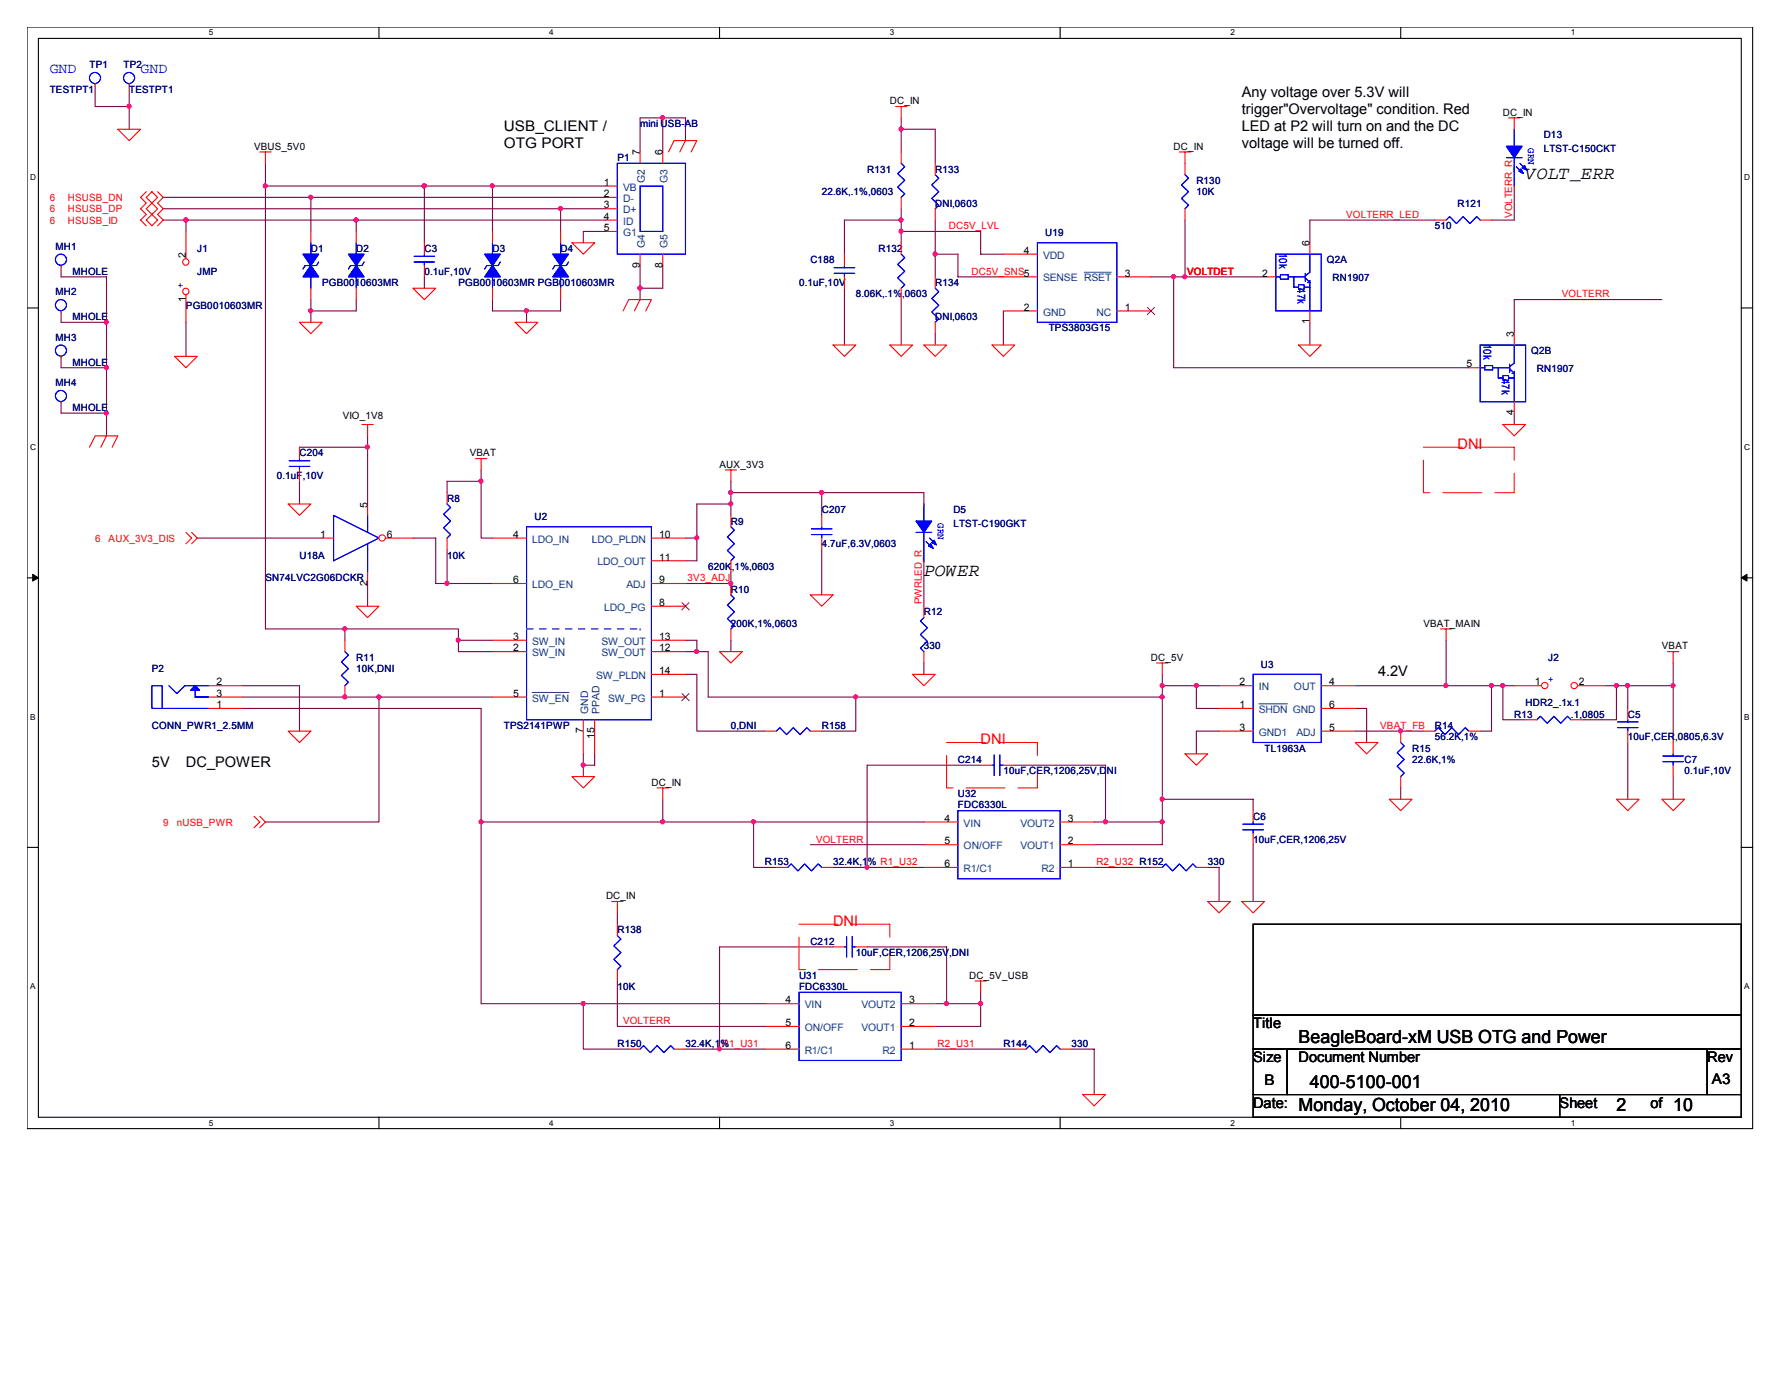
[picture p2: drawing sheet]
<svg xmlns="http://www.w3.org/2000/svg" width="279mm" height="216mm" viewBox="0 0 279 216" stroke-linecap="round" stroke-linejoin="round" font-family="sans-serif">
<path d="M4.2 4.2h270.3v172.5h-270.3zM6 6h266.7v168.9h-266.7z" fill="none" stroke="#000" stroke-width=".17"/>
<g fill="#fff">
<path d="M32.7 4.4h.7v1.4h-.7z"/>
<path d="M32.7 175.1h.7v1.4h-.7z"/>
</g>
<path d="M59.4 4.2v1.8M59.4 174.9v1.8" fill="none" stroke="#000" stroke-width=".17"/>
<g fill="#fff">
<path d="M86 4.4h.7v1.4h-.7z"/>
<path d="M86 175.1h.7v1.4h-.7z"/>
</g>
<path d="M112.7 4.2v1.8M112.7 174.9v1.8" fill="none" stroke="#000" stroke-width=".17"/>
<g fill="#fff">
<path d="M139.4 4.4h.6v1.4h-.6z"/>
<path d="M139.4 175.1h.6v1.4h-.6z"/>
</g>
<path d="M166 4.2v1.8M166 174.9v1.8" fill="none" stroke="#000" stroke-width=".17"/>
<g fill="#fff">
<path d="M192.7 4.4h.7v1.4h-.7z"/>
<path d="M192.7 175.1h.7v1.4h-.7z"/>
</g>
<path d="M219.4 4.2v1.8M219.4 174.9v1.8" fill="none" stroke="#000" stroke-width=".17"/>
<g fill="#fff">
<path d="M246 4.4h.7v1.4h-.7z"/>
<path d="M246 175.1h.7v1.4h-.7z"/>
<path d="M4.7 27.1h.9v1.4h-.9z"/>
<path d="M273.2 27.1h.9v1.4h-.9z"/>
<path d="M4.7 69.3h.9v1.4h-.9z"/>
<path d="M273.2 69.3h.9v1.4h-.9z"/>
</g>
<path d="M4.2 48.2h1.8M272.7 48.2h1.8" fill="none" stroke="#000" stroke-width=".17"/>
<g fill="#fff">
<path d="M4.7 111.5h.8v1.4h-.8z"/>
<path d="M273.2 111.5h.8v1.4h-.8z"/>
</g>
<path d="M4.2 90.5h1.8M272.7 90.5h1.8" fill="none" stroke="#000" stroke-width=".17"/>
<path d="M5.1 89.9l.9 .6-.9 .5zM272.7 90.5l.9-.6v1.1z" fill="#000" stroke="#000" stroke-width=".16"/>
<g fill="#fff">
<path d="M4.7 153.8h.8v1.4h-.8z"/>
<path d="M273.2 153.8h.8v1.4h-.8z"/>
</g>
<path d="M4.2 132.7h1.8M272.7 132.7h1.8M196.3 144.7h76.4v14.2h-76.4zM196.3 158.9h76.4v5.4h-76.4zM196.3 164.3h5.3v7.1h-5.3zM196.3 171.4h48v3.5h-48zM201.6 164.3h65.8v7.1h-65.8zM244.3 171.4h28.4v3.5h-28.4zM267.4 164.3h5.3v7.1h-5.3z" fill="none" stroke="#000" stroke-width=".17"/>
<g fill="none" stroke="#800040" stroke-width=".17">
<path d="M14.9 13.1v3.6h5.3M20.2 13.1v7.1M103.8 18.5v5.3M141.1 18.5v1.7h5.4v5.4M25.6 32.7h69.3M25.6 34.5h69.3M25.6 30.9h69.3M29.1 34.5v1.7M41.6 25.6v72.9h12.4M41.6 29.1h53.3M48.7 30.9v5.3M55.8 34.5v1.7"/>
<path d="M66.5 29.1v8.9M77.1 29.1v7.1M87.8 32.7v3.5M94.9 36.2h-3.5v1.8M107.4 22v-3.5h-7.2v5.3M141.1 34.5h-8.9v5.3M141.1 36.2h12.5v3.6h3.5M141.1 20.2v3.6M141.1 32.7v5.3M146.5 39.8h3.5v3.5h7.1M146.5 34.5v8.8M185.6 34.5v8.8"/>
<path d="M224.7 34.5h-19.6v3.5M237.2 29.1v5.4h-3.6M9.6 41.6v1.7h7.1v24.9M9.6 48.7v1.8h7.1M9.6 55.8v1.8h7.1M29.1 50.5v5.3M48.7 46.9v3.6M55.8 46.9v1.8h-7.1M66.5 43.3v1.8M77.1 46.9v1.8h10.7v-1.8M82.5 48.7v1.8M100.2 41.6v5.3"/>
<path d="M103.8 41.6v3.5h-3.6M132.2 45.1v8.9M141.1 46.9v7.1M146.5 52.2v1.8M157.1 48.7v5.3M180.3 43.3h3.5v14.3h46.2M183.8 43.3h14.2M205.1 50.5v3.5M260.3 46.9h-23.1v5.3M9.6 62.9v1.8h7.1M46.9 75.4v3.5M46.9 70h10.7"/>
<path d="M57.6 68.2v10.7M75.4 75.4v8.8h1.7M75.4 73.6v1.8M75.4 75.4h-5.4v1.7M114.5 75.4v1.7h14.2M114.5 78.9h-5.4v8.9h-1.7M114.5 77.1v3.6M128.7 77.1h16v1.8M128.7 77.1v3.6M237.2 64.7v1.8M30.9 84.2h19.6M54 98.5h17.8v1.7"/>
<path d="M54 98.5v1.7M57.6 91.4v3.5M64.7 84.2h3.5v7.2h8.9M70 86v5.4M107.4 84.2h1.7M107.4 91.4h7.1M114.5 89.6v3.5M128.7 86v7.1M144.7 87.8v7.1M38 109.1h21.4v19.6h-17.8M38 107.4h8.9v7.1M38 110.9h37.4v46.2h44.4"/>
<path d="M59.4 109.1h17.7M71.8 100.2v1.8h5.3M71.8 100.2h5.3M91.4 118v3.6M93.1 118v1.8h-1.7M107.4 105.6h1.7v8.9h10.7M107.4 102h3.5v7.1h23.1v5.4h-5.3M107.4 100.2h1.7v1.8M114.5 100.2v1.8M134 109.1h48M144.7 103.8v1.8M153.6 119.8h-17.8v16"/>
<path d="M158.9 119.8h14.2v8.9M182 107.4h8.9M182 105.6v26.6h-10.6M187.4 107.4v3.5h3.5M190.9 114.5h-3.5v3.5M212.3 107.4h24.9M212.3 114.5h10.6M212.3 110.9h1.7v5.3M226.5 100.2v7.2M233.6 107.4v7.1h-1.8M235.4 107.4v5.3h3.5M251.4 107.4h10.6"/>
<path d="M253.2 107.4v5.3h-5.4M254.9 107.4v3.5M254.9 116.2v8.9M262 103.8v12.4M75.4 128.7h69.3M103.8 125.1v3.6M118 128.7v7.1h3.6M126.9 132.2h17.8M130.5 135.8h14.2M171.4 128.7h10.6M171.4 135.8h8.9M182 125.1h14.3v1.8"/>
<path d="M189.1 135.8h1.8v5.3M196.3 132.2v8.9M219.4 123.4v1.7M262 121.6v3.5M91.4 157.1v7.2h7.1M96.7 153.6v7.1h23.1M96.7 142.9v1.8M130.5 148.3h-17.8v16M135.8 148.3h12.5v8.8M146.5 157.1h7.1M153.6 155.4v5.3h-7.1M107.4 164.3h12.4"/>
<path d="M146.5 164.3h12.4M167.8 164.3h3.6v7.1"/>
</g>
<g fill="#f0f" stroke="#f0f" stroke-width=".17">
<circle cx="109.1" cy="84.2" r=".32"/>
<circle cx="87.8" cy="32.7" r=".32"/>
<circle cx="55.8" cy="34.4" r=".32"/>
<circle cx="48.7" cy="30.9" r=".32"/>
<circle cx="41.5" cy="29.1" r=".32"/>
<circle cx="100.2" cy="45.1" r=".32"/>
<circle cx="66.4" cy="29.1" r=".32"/>
<circle cx="77.1" cy="29.1" r=".32"/>
<circle cx="262" cy="107.3" r=".32"/>
<circle cx="254.9" cy="107.3" r=".32"/>
<circle cx="109.1" cy="102" r=".32"/>
<circle cx="103.8" cy="18.4" r=".32"/>
<circle cx="82.4" cy="48.7" r=".32"/>
<circle cx="20.2" cy="16.7" r=".32"/>
<circle cx="48.7" cy="48.7" r=".32"/>
<circle cx="219.3" cy="114.4" r=".32"/>
<circle cx="187.3" cy="107.3" r=".32"/>
<circle cx="75.3" cy="128.7" r=".32"/>
<circle cx="29.1" cy="34.4" r=".32"/>
<circle cx="75.3" cy="75.3" r=".32"/>
<circle cx="253.1" cy="107.3" r=".32"/>
<circle cx="91.3" cy="119.8" r=".32"/>
<circle cx="71.8" cy="100.2" r=".32"/>
<circle cx="54" cy="98.4" r=".32"/>
<circle cx="16.7" cy="64.7" r=".32"/>
<circle cx="16.7" cy="50.4" r=".32"/>
<circle cx="16.7" cy="57.5" r=".32"/>
<circle cx="235.3" cy="107.3" r=".32"/>
<circle cx="233.6" cy="107.3" r=".32"/>
<circle cx="70" cy="91.3" r=".32"/>
<circle cx="226.5" cy="107.3" r=".32"/>
<circle cx="114.4" cy="78.9" r=".32"/>
<circle cx="114.4" cy="91.3" r=".32"/>
<circle cx="141.1" cy="36.2" r=".32"/>
<circle cx="141.1" cy="20.2" r=".32"/>
<circle cx="146.4" cy="39.8" r=".32"/>
<circle cx="141.1" cy="34.4" r=".32"/>
<circle cx="128.7" cy="77.1" r=".32"/>
<circle cx="185.6" cy="43.3" r=".32"/>
<circle cx="57.5" cy="70" r=".32"/>
<circle cx="59.3" cy="109.1" r=".32"/>
<circle cx="114.4" cy="77.1" r=".32"/>
<circle cx="153.6" cy="157.1" r=".32"/>
<circle cx="148.2" cy="157.1" r=".32"/>
<circle cx="91.3" cy="157.1" r=".32"/>
<circle cx="182" cy="125.1" r=".32"/>
<circle cx="103.8" cy="128.7" r=".32"/>
<circle cx="173.1" cy="128.7" r=".32"/>
<circle cx="182" cy="128.7" r=".32"/>
<circle cx="118" cy="128.7" r=".32"/>
<circle cx="135.8" cy="135.8" r=".32"/>
<circle cx="182" cy="109.1" r=".32"/>
<circle cx="134" cy="109.1" r=".32"/>
<circle cx="183.8" cy="43.3" r=".32"/>
<circle cx="112.7" cy="164.2" r=".32"/>
<circle cx="54" cy="109.1" r=".32"/>
<circle cx="182" cy="107.3" r=".32"/>
</g>
<g fill="none" stroke="#f00" stroke-width=".17">
<path d="M20.2 13.1h.1M140.2 16.7h1.8M141.1 16.7v1.8M236.3 18.5h1.7M237.2 18.5v1.7M18.5 20.2h3.5l-1.8 1.8zM22.9 34.5l.9-.9 .9 .9-.9 .8zM22.9 30l-.9 .9 .9 .9-.9 .9 .9 .9-.9 .9 .9 .8M22.9 30.9l.9-.9 .9 .9-.9 .9zM23.8 31.8l.9 .9-.9 .9M23.8 31.8l-.9 .9 .9 .9M24.7 30l.9 .9-.9 .9 .9 .9-.9 .9 .9 .9-.9 .8"/>
<path d="M40.7 23.8h1.8M41.6 23.8v1.8M89.6 38h3.5l-1.7 1.8zM104.7 23.8l.9-1.8h3.5l-.9 1.8M107.4 22l-.9 1.8M132.2 39.8v1.8M157.1 39.8h5.4M184.7 23.8h1.8M185.6 23.8v1.8M27.3 55.8h3.6l-1.8 1.8zM46.9 50.5h3.6l-1.8 1.7zM64.7 45.1h3.5l-1.7 1.8z"/>
<path d="M80.7 50.5h3.5l-1.7 1.7zM97.6 48.7l.9-1.8h3.5l-.9 1.8M100.2 46.9l-.8 1.8M130.5 54h3.5l-1.8 1.8zM132.2 43.3v1.8M139.4 54h3.5l-1.8 1.8zM144.7 54h3.6l-1.8 1.8zM155.4 54h3.5l-1.8 1.8zM157.1 48.7h5.4M157.1 43.3h5.4M174.9 48.7h5.4M174.9 43.3h5.4"/>
<path d="M203.4 54h3.5l-1.8 1.8zM14 70l.9-1.8h3.6l-.9 1.8M16.7 68.2l-.9 1.8M45.1 78.9h3.6l-1.8 1.8zM56.7 66.5h1.8M57.6 66.5v1.7M74.5 71.8h1.7M75.4 71.8v1.8M113.6 73.6h1.8M114.5 73.6v1.8M235.4 66.5h3.5l-1.7 1.7zM29.1 83.4l.9 .8-.9 .9"/>
<path d="M30 83.4l.9 .8-.9 .9M55.8 94.9h3.6l-1.8 1.8zM126.9 93.1h3.6l-1.8 1.8zM128.7 80.7v1.8M128.7 84.2v1.8M144.7 94.9v1.8M225.6 98.5h1.8M226.5 98.5v1.7M45.1 114.5h3.6l-1.8 1.7zM112.7 102h3.5l-1.7 1.8zM142.9 105.6h3.6l-1.8 1.8zM144.7 102v1.8"/>
<path d="M181.1 103.8h1.8M182 103.8v1.8M185.6 118h3.5l-1.7 1.8zM212.3 116.2h3.5l-1.8 1.8zM261.2 102h1.7M262 102v1.8M39.8 127.8l.9 .9-.9 .9M40.7 127.8l.9 .9-.9 .9M89.6 121.6h3.5l-1.7 1.8zM102.9 123.4h1.8M103.8 123.4v1.7M217.6 125.1h3.5l-1.7 1.8z"/>
<path d="M253.2 125.1h3.5l-1.8 1.8zM260.3 125.1h3.5l-1.8 1.8zM95.8 141.1h1.8M96.7 141.1v1.8M152.7 153.6h1.8M153.6 153.6v1.8M189.1 141.1h3.6l-1.8 1.8zM194.5 141.1h3.5l-1.7 1.8zM158.9 164.3h1.8M166 164.3h1.8M169.6 171.4h3.5l-1.7 1.7z"/>
</g>
<path d="M222.9 70h14.3v7.1h-14.3zM148.3 116.2h14.2v7.2h-14.2zM125.1 144.7h14.3v7.1h-14.3z" fill="none" stroke="#f00" stroke-width=".16" stroke-dasharray="6.1 2"/>
<g fill="none" stroke="#00f" stroke-width=".17">
<path d="M162.5 38h12.4v12.5h-12.4zM130.6 42.8h3.3M130.6 41.9h3.3M132.2 41.6v.3M132.2 42.8v.5M127.1 83.7h3.2M127.1 82.8h3.2M128.7 82.5v.3M128.7 83.7v.5M144.7 96.7l-.6 .5 1.1 1.1-1.1 1.1 1.1 1-1.1 1.1 .6 .5M160.7 164.3l.5-.6 1.1 1.1 1.1-1.1 1 1.1 1.1-1.1 .5 .6"/>
<circle cx="20.2" cy="12.2" r=".87"/>
</g>
<path d="M179.7 48.1l1.1 1.2M180.8 48.1l-1.1 1.2" fill="none" stroke="#804000" stroke-width=".16"/>
<path d="M169.8 42.6h4.2" fill="none" stroke="#004080" stroke-width=".16"/>
<circle cx="241.9" cy="107.3" r=".5" fill="#fff" stroke="#f00" stroke-width=".17"/>
<path d="M237.2 107.4h4.2" fill="none" stroke="#f00" stroke-width=".17"/>
<circle cx="246.6" cy="107.3" r=".5" fill="#fff" stroke="#f00" stroke-width=".17"/>
<g fill="none" stroke="#f00" stroke-width=".17">
<path d="M14.9 13.1h.1M48.7 36.2v1.8M141.1 38v1.8M146.5 25.6v1.7M146.5 32.7v1.8M9.6 41.6h.1M48.7 45.1v1.8M141.1 45.1v1.8M9.6 62.9h.1M46.9 70v1.8M46.9 73.6v1.8M144.7 78.9h.1"/>
<path d="M114.5 91.4v1.7M114.5 98.5v1.7M144.7 87.8h.1M222.9 114.5h1.8M230 114.5h1.8M238.9 112.7h1.8M246 112.7h1.8M247.1 107.4h4.3M262 116.2v1.8M262 119.8v1.8M144.7 128.7h5.3M144.7 132.2h5.3"/>
<path d="M144.7 135.8h5.3M166 128.7h5.4M166 132.2h5.4M166 135.8h5.4M196.3 126.9v1.8M196.3 130.5v1.7"/>
</g>
<g fill="none" stroke="#00f" stroke-width=".17">
<path d="M48.7 38v1.8M141.1 39.8l.6 .5-1.1 1.1 1.1 1.1-1.1 1 1.1 1.1-.6 .5M146.5 27.3l.5 .6-1.1 1.1 1.1 1-1.1 1.1 1.1 1-.5 .6M48.7 43.3v1.8M49.9 41l-.3 .6h-1.8l-.3 .5M45.3 73h3.2M45.3 72.1h3.2M46.9 71.8v.3M46.9 73v.6M144.7 78.9v8.9M114.5 93.1l.5 .6-1.1 1 1.1 1.1-1.1 1.1 1.1 1-.5 .6M143.5 83.4h2.4"/>
<path d="M145 84.8l1.1 1.1M145.6 84.2l1 1.1M224.7 114.5l.6-.6 1 1.1 1.1-1.1 1 1.1 1.1-1.1 .5 .6M240.7 112.7l.6-.6 1 1.1 1.1-1.1 1 1.1 1.1-1.1 .5 .6M260.4 119.3h3.3M260.4 118.4h3.3M262 118v.4M262 119.3v.5M150 126.9h16v10.7h-16zM194.6 129.9h3.3M194.6 129h3.3M196.3 128.7v.3"/>
<path d="M196.3 129.9v.6"/>
<circle cx="14.9" cy="12.2" r=".87"/>
<circle cx="9.5" cy="40.7" r=".87"/>
<circle cx="9.5" cy="62" r=".87"/>
</g>
<g fill="#00f" stroke="#00f" stroke-width=".17">
<path d="M48.7 41.6l1.2 1.7h-2.4z" fill-rule="evenodd"/>
<path d="M47.5 39.8h2.4l-1.2 1.8z" fill-rule="evenodd"/>
<path d="M48.7 41.6l1.2 1.7h-2.4z" fill-rule="evenodd"/>
<path d="M47.5 39.8h2.4l-1.2 1.8z" fill-rule="evenodd"/>
<path d="M145.8 85.1l.3 .8-.7-.4z" fill-rule="evenodd"/>
<path d="M146.3 84.6l.3 .7-.7-.3z" fill-rule="evenodd"/>
<path d="M143.5 81.6h2.4l-1.2 1.8z" fill-rule="evenodd"/>
<path d="M145.8 85.1l.3 .8-.7-.4z" fill-rule="evenodd"/>
<path d="M146.3 84.6l.3 .7-.7-.3z" fill-rule="evenodd"/>
<path d="M143.5 81.6h2.4l-1.2 1.8z" fill-rule="evenodd"/>
</g>
<circle cx="29.1" cy="45.6" r=".5" fill="#fff" stroke="#f00" stroke-width=".17"/>
<path d="M29.1 46.2v4.3" fill="none" stroke="#f00" stroke-width=".17"/>
<circle cx="29.1" cy="41" r=".5" fill="#fff" stroke="#f00" stroke-width=".17"/>
<g fill="none" stroke="#f00" stroke-width=".17">
<path d="M29.1 36.2v4.3M55.8 36.2v1.8M66.5 38v1.8M77.1 36.2v1.8M87.8 36.2v1.8M94.9 30.9h1.8M94.9 32.7h1.8M94.9 29.1h1.8M94.9 34.5h1.8M94.9 36.2h1.8M100.2 23.8v1.8M100.2 39.8v1.8"/>
<path d="M103.8 23.8v1.8M103.8 39.8v1.8M185.6 25.6v1.7M185.6 32.7v1.8M205.1 38v1.8M224.7 34.5h1.8M231.8 34.5h1.8M237.2 29.1h.1M237.2 20.2h.1M9.6 48.7h.1M55.8 45.1v1.8M66.5 41.6v1.7"/>
<path d="M77.1 45.1v1.8M87.8 45.1v1.8M198 43.3h1.8M205.1 48.7v1.8M57.6 78.9v1.8M50.5 84.2h1.7M57.6 89.6v1.8M77.1 84.2h5.4M77.1 91.4h5.4M102 84.2h5.4M102 91.4h5.4M102 87.8h5.4"/>
<path d="M102 94.9h5.4M114.5 80.7v1.8M114.5 87.8v1.8M77.1 102h5.4M77.1 109.1h5.4M77.1 100.2h5.4M91.4 112.7v5.3M93.1 112.7v5.3M102 102h5.4M102 105.6h5.4M102 109.1h5.4M102 100.2h5.4"/>
<path d="M119.8 114.5h1.8M126.9 114.5h1.8M153.6 119.8h1.8M157.1 119.8h1.8M219.4 114.5v1.7M121.6 135.8h1.8M128.7 135.8h1.8M180.3 135.8h1.7M187.4 135.8h1.7M219.4 121.6v1.8M96.7 144.7v1.8M96.7 151.8v1.8"/>
<path d="M130.5 148.3h1.7M134 148.3h1.8"/>
</g>
<g fill="none" stroke="#00f" stroke-width=".17">
<path d="M55.8 38v1.8M66.5 39.8v.3M77.1 38v1.8M87.8 38v1.8M96.7 25.6h10.7v14.2h-10.7zM100.2 29.1h3.6v7.1h-3.6zM185.6 27.3l.5 .6-1.1 1.1 1.1 1-1.1 1.1 1.1 1-.5 .6M199.8 39.8h7.1v8.9h-7.1zM205.1 39.8v2.8l-.7 .6M226.5 34.5l.5-.6 1.1 1.1 1-1.1 1.1 1.1 1.1-1.1 .5 .6M235.9 24.7h2.5M237.2 20.2v8.9"/>
<path d="M237.5 26.1l1.1 1.1M238 25.6l1.1 1M55.8 43.3v1.8M57 41l-.3 .6h-1.8l-.3 .5M64.9 41h3.2M64.9 40.1h3.2M66.5 41v.6M77.1 43.3v1.8M78.4 41l-.4 .6h-1.8l-.3 .5M87.8 43.3v1.8M89 41l-.3 .6h-1.8l-.3 .5M199.8 43.3h.7"/>
<path d="M200.5 43h1.3v.7h-1.3zM201.8 43.3h2.6M202.6 43.3v1.7h.8M203.4 44.6h.9v.7h-.9zM204.3 45h.8M204.4 43.5l.7 .7h-.3M204.4 42.8v1.3M205.1 43.9v4.8M52.2 80.7l7.2 3.5-7.2 3.6zM57.6 80.7v2.7M57.6 85.1v4.5M82.5 82.5h19.5v30.2h-19.5z"/>
<path d="M114.5 82.5l.5 .5-1.1 1.1 1.1 1-1.1 1.1 1.1 1-.5 .6M121.6 114.5l.5-.6 1.1 1.1 1-1.1 1.1 1.1 1.1-1.1 .5 .6M155.4 119.8h.3M155.7 118.2v3.2M156.6 119.8h.5M156.6 118.2v3.2M219.4 116.2l.5 .6-1.1 1.1 1.1 1-1.1 1.1 1.1 1-.5 .6M123.4 135.8l.5-.5 1.1 1.1 1-1.1 1.1 1.1 1-1.1 .6 .5M182 135.8l.6-.5 1 1.1 1.1-1.1 1.1 1.1 1-1.1 .6 .5M96.7 146.5l.5 .5-1.1 1.1 1.1 1-1.1 1.1 1.1 1.1-.5 .5M132.2 148.3h.4M132.6 146.6v3.3"/>
<path d="M133.5 148.3h.5M133.5 146.6v3.3"/>
<circle cx="9.5" cy="47.8" r=".87"/>
</g>
<path d="M82.5 98.5h17.7M100.2 98.5h.1" fill="none" stroke="#fff" stroke-width=".16" stroke-dasharray="1 1 1 1 1 1 1 1"/>
<path d="M82.5 98.5h17.7M100.2 98.5h.1" fill="none" stroke="#00f" stroke-width=".16" stroke-dasharray="1 1 1 1 1 1 1 1"/>
<path d="M106.8 94.4l1.1 1.1M107.9 94.4l-1.1 1.1M106.8 108.6l1.1 1.1M107.9 108.6l-1.1 1.1" fill="none" stroke="#804000" stroke-width=".16"/>
<path d="M83.4 108.4h5.7" fill="none" stroke="#004080" stroke-width=".16"/>
<g fill="#00f" stroke="#00f" stroke-width=".17">
<path d="M55.8 41.6l1.2 1.7h-2.4z" fill-rule="evenodd"/>
<path d="M54.6 39.8h2.4l-1.2 1.8z" fill-rule="evenodd"/>
<path d="M55.8 41.6l1.2 1.7h-2.4z" fill-rule="evenodd"/>
<path d="M54.6 39.8h2.4l-1.2 1.8z" fill-rule="evenodd"/>
<path d="M77.1 41.6l1.3 1.7h-2.5z" fill-rule="evenodd"/>
<path d="M75.9 39.8h2.5l-1.3 1.8z" fill-rule="evenodd"/>
<path d="M77.1 41.6l1.3 1.7h-2.5z" fill-rule="evenodd"/>
<path d="M75.9 39.8h2.5l-1.3 1.8z" fill-rule="evenodd"/>
<path d="M87.8 41.6l1.2 1.7h-2.4z" fill-rule="evenodd"/>
<path d="M86.6 39.8h2.4l-1.2 1.8z" fill-rule="evenodd"/>
<path d="M87.8 41.6l1.2 1.7h-2.4z" fill-rule="evenodd"/>
<path d="M86.6 39.8h2.4l-1.2 1.8z" fill-rule="evenodd"/>
<path d="M237.9 26.8l.3-.3 .4 .7z" fill-rule="evenodd"/>
<path d="M238.4 26.3l.4-.4 .3 .7z" fill-rule="evenodd"/>
<path d="M235.9 22.9h2.5l-1.2 1.8z" fill-rule="evenodd"/>
<path d="M237.9 26.8l.3-.3 .4 .7z" fill-rule="evenodd"/>
<path d="M238.4 26.3l.4-.4 .3 .7z" fill-rule="evenodd"/>
<path d="M235.9 22.9h2.5l-1.2 1.8z" fill-rule="evenodd"/>
</g>
<circle cx="59.9" cy="84.2" r=".5" fill="#fff" stroke="#f00" stroke-width=".17"/>
<g fill="none" stroke="#f00" stroke-width=".17">
<path d="M141.1 23.8v1.8M141.1 30.9v1.8M9.6 55.8h.1M146.5 43.3v1.8M146.5 50.5v1.7M230 57.6h1.8M237.2 52.2v1.8M70 77.1v1.8M237.2 62.9v1.8M60.4 84.2h4.3M70 84.2v1.8M32.7 107.4h5.3"/>
<path d="M32.7 109.1h5.3M32.7 110.9h5.3M54 100.2v1.8M54 107.4v1.7M190.9 107.4h5.4M190.9 110.9h5.4M190.9 114.5h5.4M206.9 107.4h5.4M206.9 110.9h5.4M206.9 114.5h5.4M254.9 110.9v1.8M254.9 114.5v1.7"/>
<path d="M119.8 157.1h5.3M141.1 157.1h5.4M98.5 164.3h1.7M105.6 164.3h1.8M119.8 164.3h5.3M119.8 160.7h5.3M141.1 164.3h5.4M141.1 160.7h5.4"/>
</g>
<g fill="none" stroke="#00f" stroke-width=".17">
<path d="M141.1 25.6l.6 .5-1.1 1.1 1.1 1-1.1 1.1 1.1 1.1-.6 .5M146.5 45.1l.5 .6-1.1 1 1.1 1.1-1.1 1.1 1.1 1-.5 .6M231.8 54h7.1v8.9h-7.1zM231.8 57.6h.7M232.5 57.2h1.3v.7h-1.3zM233.8 57.6h2.6M234.7 57.6v1.6h.7M235.4 58.8h.9v.7h-.9zM236.3 59.2h.9M236.4 57.7l.8 .8h-.4M236.4 57v1.3M237.2 54v2.9l-.8 .5"/>
<path d="M237.2 58.1v4.8M70 78.9l.6 .6-1.1 1 1.1 1.1-1.1 1 1.1 1.1-.6 .5M23.8 107.4h1.6v3.5h-1.6zM25.4 110.9h7.3M26.5 107.4l1.2 1.2 1.3-1.2h3.7M30.6 108.1v1h2.1h-2.1M54 102l.6 .6-1.1 1 1.1 1.1-1.1 1 1.1 1.1-.6 .6M196.3 105.6h10.6v10.6h-10.6zM253.3 113.9h3.2M253.3 113h3.2M254.9 112.7v.3M254.9 113.9v.6"/>
<path d="M125.1 155.4h16v10.6h-16zM100.2 164.3l.6-.6 1.1 1.1 1-1.1 1.1 1.1 1-1.1 .6 .6"/>
<circle cx="9.5" cy="54.9" r=".87"/>
</g>
<g fill="#00f" stroke="#00f" stroke-width=".17">
<path d="M30.6 107.4l.6 .7h-1.4z" fill-rule="evenodd"/>
<path d="M30.6 107.4l.6 .7h-1.4z" fill-rule="evenodd"/>
</g>
<path d="M197.1 110.2h4.5" fill="none" stroke="#004080" stroke-width=".16"/>
<g fill="#f0f" stroke="#f0f" stroke-width=".17">
<circle cx="109.1" cy="84.2" r=".32"/>
<circle cx="87.8" cy="32.7" r=".32"/>
<circle cx="55.8" cy="34.4" r=".32"/>
<circle cx="48.7" cy="30.9" r=".32"/>
<circle cx="41.5" cy="29.1" r=".32"/>
<circle cx="100.2" cy="45.1" r=".32"/>
<circle cx="66.4" cy="29.1" r=".32"/>
<circle cx="77.1" cy="29.1" r=".32"/>
<circle cx="262" cy="107.3" r=".32"/>
<circle cx="254.9" cy="107.3" r=".32"/>
<circle cx="109.1" cy="102" r=".32"/>
<circle cx="103.8" cy="18.4" r=".32"/>
<circle cx="82.4" cy="48.7" r=".32"/>
<circle cx="20.2" cy="16.7" r=".32"/>
<circle cx="48.7" cy="48.7" r=".32"/>
<circle cx="219.3" cy="114.4" r=".32"/>
<circle cx="187.3" cy="107.3" r=".32"/>
<circle cx="75.3" cy="128.7" r=".32"/>
<circle cx="29.1" cy="34.4" r=".32"/>
<circle cx="75.3" cy="75.3" r=".32"/>
<circle cx="253.1" cy="107.3" r=".32"/>
<circle cx="91.3" cy="119.8" r=".32"/>
<circle cx="71.8" cy="100.2" r=".32"/>
<circle cx="54" cy="98.4" r=".32"/>
<circle cx="16.7" cy="64.7" r=".32"/>
<circle cx="16.7" cy="50.4" r=".32"/>
<circle cx="16.7" cy="57.5" r=".32"/>
<circle cx="235.3" cy="107.3" r=".32"/>
<circle cx="233.6" cy="107.3" r=".32"/>
<circle cx="70" cy="91.3" r=".32"/>
<circle cx="226.5" cy="107.3" r=".32"/>
<circle cx="114.4" cy="78.9" r=".32"/>
<circle cx="114.4" cy="91.3" r=".32"/>
<circle cx="141.1" cy="36.2" r=".32"/>
<circle cx="141.1" cy="20.2" r=".32"/>
<circle cx="146.4" cy="39.8" r=".32"/>
<circle cx="141.1" cy="34.4" r=".32"/>
<circle cx="128.7" cy="77.1" r=".32"/>
<circle cx="185.6" cy="43.3" r=".32"/>
<circle cx="57.5" cy="70" r=".32"/>
<circle cx="59.3" cy="109.1" r=".32"/>
<circle cx="114.4" cy="77.1" r=".32"/>
<circle cx="153.6" cy="157.1" r=".32"/>
<circle cx="148.2" cy="157.1" r=".32"/>
<circle cx="91.3" cy="157.1" r=".32"/>
<circle cx="182" cy="125.1" r=".32"/>
<circle cx="103.8" cy="128.7" r=".32"/>
<circle cx="173.1" cy="128.7" r=".32"/>
<circle cx="182" cy="128.7" r=".32"/>
<circle cx="118" cy="128.7" r=".32"/>
<circle cx="135.8" cy="135.8" r=".32"/>
<circle cx="182" cy="109.1" r=".32"/>
<circle cx="134" cy="109.1" r=".32"/>
<circle cx="183.8" cy="43.3" r=".32"/>
<circle cx="112.7" cy="164.2" r=".32"/>
<circle cx="54" cy="109.1" r=".32"/>
<circle cx="182" cy="107.3" r=".32"/>
</g>
<g font-size="2.8">
<text x="238.9" y="28">VOLT_ERR</text>
<text x="144.7" y="90.2">POWER</text>
<text x="203.4" y="163.2">BeagleBoard-xM USB OTG and Power</text>
<text x="203.4" y="173.9">Monday, October 04, 2010</text>
<text x="205.1" y="170.3">400-5100-001</text>
<text x="253.2" y="173.9">2</text>
<text x="262" y="173.9">10</text>
</g>
<g font-size="2.3" fill="#00f">
<text x="7.8" y="11.4">GND</text>
<text x="22" y="11.4">GND</text>
</g>
<g font-size="2.3">
<text x="194.5" y="15.2">Any voltage over 5.3V will</text>
<text x="194.5" y="17.9">trigger&quot;Overvoltage&quot; condition. Red</text>
<text x="78.9" y="20.5">USB_CLIENT /</text>
<text x="78.9" y="23.2">OTG PORT</text>
<text x="194.5" y="20.5">LED at P2 will turn on and the DC</text>
<text x="194.5" y="23.2">voltage will be turned off.</text>
<text x="215.8" y="105.9">4.2V</text>
<text x="23.8" y="120.1">5V</text>
<text x="29.1" y="120.1">DC_POWER</text>
<text x="196.3" y="161">Title</text>
<text x="196.3" y="166.3">Size</text>
<text x="203.4" y="166.3">Document Number</text>
<text x="267.4" y="166.3">Rev</text>
<text x="196.3" y="173.4">Date:</text>
<text x="198" y="169.9">B</text>
<text x="244.3" y="173.4">Sheet</text>
<text x="258.5" y="173.4">of</text>
<text x="268.1" y="169.7">A3</text>
</g>
<g font-size="2.3" fill="#f00">
<text x="228.3" y="70.3">DNI</text>
<text x="153.6" y="116.5">DNI</text>
<text x="130.5" y="145">DNI</text>
</g>
<g font-size="1.7" fill="#00f">
<text x="200.3" y="39.6" transform="rotate(90 200.3 39.6)">10k</text>
<text x="203.2" y="45.1" transform="rotate(90 203.2 45.1)">47k</text>
<text x="232.3" y="53.8" transform="rotate(90 232.3 53.8)">10k</text>
<text x="235.2" y="59.4" transform="rotate(90 235.2 59.4)">47k</text>
</g>
<g font-size="1.6" fill="#000080">
<text x="14" y="10.7">TP1</text>
<text x="19.3" y="10.7">TP2</text>
<text x="7.8" y="14.6">TESTPT1</text>
<text x="20.2" y="14.6">TESTPT1</text>
<text x="100.2" y="19.9">mini USB-AB</text>
<text x="241.8" y="21.7">D13</text>
<text x="241.8" y="23.8">LTST-C150CKT</text>
<text x="96.7" y="25.2">P1</text>
<text x="135.8" y="27">R131</text>
<text x="146.5" y="27">R133</text>
<text x="187.4" y="28.8">R130</text>
<text x="128.7" y="30.6">22.6K,.1%,0603</text>
<text x="146.5" y="32.3">DNI,0603</text>
<text x="187.4" y="30.6">10K</text>
<text x="224.7" y="35.9">510</text>
<text x="228.3" y="32.3">R121</text>
<text x="8.7" y="39.1">MH1</text>
<text x="30.9" y="39.5">J1</text>
<text x="48.7" y="39.5">D1</text>
<text x="55.8" y="39.5">D2</text>
<text x="66.5" y="39.5">C3</text>
<text x="77.1" y="39.5">D3</text>
<text x="87.8" y="39.5">D4</text>
<text x="126.9" y="41.2">C188</text>
<text x="137.6" y="39.5">R132</text>
<text x="163.7" y="37">U19</text>
<text x="207.8" y="41.2">Q2A</text>
<text x="8.7" y="46.2">MH2</text>
<text x="11.3" y="43">MHOLE</text>
<text x="30.9" y="43">JMP</text>
<text x="50.5" y="44.8">PGB0010603MR</text>
<text x="66.5" y="43">0.1uF,10V</text>
<text x="71.8" y="44.8">PGB0010603MR PGB0010603MR</text>
<text x="125.1" y="44.8">0.1uF,10V</text>
<text x="134" y="46.6">8.06K,.1%,0603</text>
<text x="146.5" y="44.8">R134</text>
<text x="208.7" y="44.1">RN1907</text>
<text x="8.7" y="53.3">MH3</text>
<text x="11.3" y="50.1">MHOLE</text>
<text x="29.1" y="48.3">PGB0010603MR</text>
<text x="146.5" y="50.1">DNI,0603</text>
<text x="164.3" y="51.9">TPS3803G15</text>
<text x="11.3" y="57.2">MHOLE</text>
<text x="239.8" y="55.5">Q2B</text>
<text x="240.7" y="58.3">RN1907</text>
<text x="8.7" y="60.5">MH4</text>
<text x="11.3" y="64.3">MHOLE</text>
<text x="46.9" y="71.5">C204</text>
<text x="43.3" y="75">0.1uF,10V</text>
<text x="70" y="78.6">R8</text>
<text x="83.7" y="81.4">U2</text>
<text x="114.5" y="82.1">R9</text>
<text x="128.7" y="80.3">C207</text>
<text x="149.3" y="80.3">D5</text>
<text x="149.3" y="82.5">LTST-C190GKT</text>
<text x="46.9" y="87.5">U18A</text>
<text x="70" y="87.5">10K</text>
<text x="110.9" y="89.2">620K,1%,0603</text>
<text x="128.7" y="85.7">4.7uF,6.3V,0603</text>
<text x="41.6" y="91">SN74LVC2G06DCKR</text>
<text x="114.5" y="92.8">R10</text>
<text x="114.5" y="98.1">200K,1%,0603</text>
<text x="144.7" y="96.4">R12</text>
<text x="144.7" y="101.7">330</text>
<text x="23.8" y="105.2">P2</text>
<text x="55.8" y="103.5">R11</text>
<text x="55.8" y="105.2">10K,DNI</text>
<text x="197.5" y="104.5">U3</text>
<text x="242.5" y="103.5">J2</text>
<text x="237.2" y="112.4">R13</text>
<text x="238.9" y="110.6">HDR2_.1x.1</text>
<text x="246" y="112.4">.1,0805</text>
<text x="254.9" y="112.4">C5</text>
<text x="23.8" y="114.1">CONN_PWR1_2.5MM</text>
<text x="78.9" y="114.1">TPS2141PWP</text>
<text x="114.5" y="114.1">0,DNI</text>
<text x="128.7" y="114.1">R158</text>
<text x="150" y="119.5">C214</text>
<text x="198" y="117.7">TL1963A</text>
<text x="221.1" y="117.7">R15</text>
<text x="221.1" y="119.5">22.6K,1%</text>
<text x="224.7" y="114.1">R14</text>
<text x="224.7" y="115.9">56.2K,1%</text>
<text x="254.9" y="115.9">10uF,CER,0805,6.3V</text>
<text x="263.8" y="119.5">C7</text>
<text x="150" y="124.8">U32</text>
<text x="157.1" y="121.2">10uF,CER,1206,25V,DNI</text>
<text x="263.8" y="121.2">0.1uF,10V</text>
<text x="150" y="126.6">FDC6330L</text>
<text x="196.3" y="128.4">C6</text>
<text x="196.3" y="131.9">10uF,CER,1206,25V</text>
<text x="119.8" y="135.5">R153</text>
<text x="130.5" y="135.5">32.4K,1% R1_U32</text>
<text x="189.1" y="135.5">330</text>
<text x="96.7" y="146.1">R138</text>
<text x="126.9" y="147.9">C212</text>
<text x="134" y="149.7">10uF,CER,1206,25V,DNI</text>
<text x="96.7" y="155">10K</text>
<text x="125.1" y="153.2">U31</text>
<text x="125.1" y="155">FDC6330L</text>
<text x="96.7" y="163.9">R150</text>
<text x="107.4" y="163.9">32.4K,1%</text>
<text x="157.1" y="163.9">R144</text>
<text x="167.8" y="163.9">330</text>
</g>
<g font-size="1.6">
<text x="139.4" y="16.3">DC_IN</text>
<text x="39.8" y="23.5">VBUS_5V0</text>
<text x="183.8" y="23.5">DC_IN</text>
<text x="235.4" y="18.1">DC_IN</text>
<text x="94.6" y="29.1">1</text>
<text x="100.2" y="24.3" transform="rotate(-90 100.2 24.3)">7</text>
<text x="103.8" y="24.3" transform="rotate(-90 103.8 24.3)">6</text>
<text x="94.6" y="30.9">2</text>
<text x="94.6" y="32.6">3</text>
<text x="94.6" y="34.4">4</text>
<text x="29.1" y="40.3" transform="rotate(-90 29.1 40.3)">2</text>
<text x="94.6" y="36.2">5</text>
<text x="100.2" y="41.9" transform="rotate(-90 100.2 41.9)">9</text>
<text x="103.8" y="41.9" transform="rotate(-90 103.8 41.9)">8</text>
<text x="160.4" y="39.8">4</text>
<text x="205.1" y="38.6" transform="rotate(-90 205.1 38.6)">6</text>
<text x="29.1" y="47.2" transform="rotate(-90 29.1 47.2)">1</text>
<text x="176.1" y="43.3">3</text>
<text x="197.7" y="43.3">2</text>
<text x="160.4" y="48.6">2</text>
<text x="176.1" y="48.6">1</text>
<text x="205.1" y="50.8" transform="rotate(-90 205.1 50.8)">1</text>
<text x="237.1" y="52.8" transform="rotate(-90 237.1 52.8)">3</text>
<text x="229.7" y="57.5">5</text>
<text x="53.7" y="65.6">VIO_1V8</text>
<text x="237.1" y="65" transform="rotate(-90 237.1 65)">4</text>
<text x="73.6" y="71.5">VBAT</text>
<text x="112.7" y="73.2">AUX_3V3</text>
<text x="57.5" y="79.5" transform="rotate(-90 57.5 79.5)">5</text>
<text x="50.1" y="84.2">1</text>
<text x="60.6" y="84.2">6</text>
<text x="80.3" y="84.2">4</text>
<text x="103.3" y="84.2">10</text>
<text x="103.3" y="87.8">11</text>
<text x="57.5" y="91.7" transform="rotate(-90 57.5 91.7)">2</text>
<text x="80.3" y="91.3">6</text>
<text x="103.3" y="94.9">8</text>
<text x="103.3" y="91.3">9</text>
<text x="80.3" y="102">2</text>
<text x="80.3" y="100.2">3</text>
<text x="103.3" y="102">12</text>
<text x="103.3" y="100.2">13</text>
<text x="222.9" y="98.1">VBAT_MAIN</text>
<text x="260.3" y="101.7">VBAT</text>
<text x="33.9" y="107.3">2</text>
<text x="103.3" y="105.5">14</text>
<text x="180.3" y="103.5">DC_5V</text>
<text x="194.1" y="107.3">2</text>
<text x="208.2" y="107.3">4</text>
<text x="240.4" y="107.3">1</text>
<text x="247.3" y="107.3">2</text>
<text x="33.9" y="109.1">3</text>
<text x="33.9" y="110.9">1</text>
<text x="80.3" y="109.1">5</text>
<text x="103.3" y="109.1">1</text>
<text x="194.1" y="110.9">1</text>
<text x="208.2" y="110.9">6</text>
<text x="91.3" y="114.8" transform="rotate(-90 91.3 114.8)">7</text>
<text x="93.1" y="115.7" transform="rotate(-90 93.1 115.7)">15</text>
<text x="194.1" y="114.4">3</text>
<text x="208.2" y="114.4">5</text>
<text x="102" y="123">DC_IN</text>
<text x="147.9" y="128.7">4</text>
<text x="167.3" y="128.7">3</text>
<text x="147.9" y="135.8">6</text>
<text x="147.9" y="132.2">5</text>
<text x="167.3" y="132.2">2</text>
<text x="167.3" y="135.8">1</text>
<text x="94.9" y="140.8">DC_IN</text>
<text x="151.8" y="153.2">DC_5V_USB</text>
<text x="123" y="157.1">4</text>
<text x="123" y="160.7">5</text>
<text x="142.4" y="157.1">3</text>
<text x="142.4" y="160.7">2</text>
<text x="123" y="164.2">6</text>
<text x="142.4" y="164.2">1</text>
</g>
<g font-size="1.6" fill="#00f">
<text x="239.4" y="23.2" transform="rotate(90 239.4 23.2)">GRN</text>
<text x="28.7" y="45.1" transform="rotate(-90 28.7 45.1)">+</text>
<text x="146.9" y="81.9" transform="rotate(90 146.9 81.9)">GRN</text>
<text x="242.5" y="106.8">+</text>
</g>
<g font-size="1.6" fill="#004080">
<text x="97.6" y="29.8">VB</text>
<text x="101" y="28.6" transform="rotate(-90 101 28.6)">G2</text>
<text x="104.6" y="28.6" transform="rotate(-90 104.6 28.6)">G3</text>
<text x="97.6" y="31.6">D-</text>
<text x="97.6" y="33.4">D+</text>
<text x="97.6" y="35.2">ID</text>
<text x="97.6" y="37">G1</text>
<text x="101" y="38.9" transform="rotate(-90 101 38.9)">G4</text>
<text x="104.6" y="38.9" transform="rotate(-90 104.6 38.9)">G5</text>
<text x="163.4" y="40.5">VDD</text>
<text x="163.4" y="44.1">SENSE RSET</text>
<text x="163.4" y="49.4">GND</text>
<text x="171.7" y="49.4">NC</text>
<text x="83.4" y="85">LDO_IN</text>
<text x="92.7" y="85">LDO_PLDN</text>
<text x="93.6" y="88.5">LDO_OUT</text>
<text x="83.4" y="92.1">LDO_EN</text>
<text x="94.6" y="95.6">LDO_PG</text>
<text x="98.1" y="92.1">ADJ</text>
<text x="83.4" y="101">SW_IN</text>
<text x="94.2" y="101">SW_OUT</text>
<text x="83.4" y="102.7">SW_IN</text>
<text x="93.3" y="106.3">SW_PLDN</text>
<text x="94.2" y="102.7">SW_OUT</text>
<text x="83.4" y="109.9">SW_EN</text>
<text x="92.1" y="111.8" transform="rotate(-90 92.1 111.8)">GND</text>
<text x="93.9" y="111.8" transform="rotate(-90 93.9 111.8)">PPAD</text>
<text x="95.2" y="109.9">SW_PG</text>
<text x="197.1" y="108.1">IN</text>
<text x="197.1" y="111.6">SHDN GND</text>
<text x="202.6" y="108.1">OUT</text>
<text x="197.1" y="115.2">GND1</text>
<text x="203" y="115.2">ADJ</text>
<text x="150.9" y="129.4">VIN</text>
<text x="159.8" y="129.4">VOUT2</text>
<text x="150.9" y="136.5">R1/C1</text>
<text x="150.9" y="133">ON/OFF</text>
<text x="159.8" y="133">VOUT1</text>
<text x="163.1" y="136.5">R2</text>
<text x="126" y="157.9">VIN</text>
<text x="126" y="161.4">ON/OFF</text>
<text x="134.9" y="157.9">VOUT2</text>
<text x="134.9" y="161.4">VOUT1</text>
<text x="126" y="165">R1/C1</text>
<text x="138.2" y="165">R2</text>
</g>
<g font-size="1.6" fill="#f00">
<text x="7.8" y="35">6</text>
<text x="7.8" y="31.5">6</text>
<text x="7.8" y="33.2">6</text>
<text x="10.6" y="35">HSUSB_ID</text>
<text x="10.6" y="31.5">HSUSB_DN</text>
<text x="10.6" y="33.2">HSUSB_DP</text>
<text x="148.6" y="35.9">DC5V_LVL</text>
<text x="210.8" y="34.1">VOLTERR_LED</text>
<text x="236.8" y="34.1" transform="rotate(-90 236.8 34.1)">VOLTERR_R</text>
<text x="152.1" y="43">DC5V_SNS5</text>
<text x="185.9" y="43">VOLTDET</text>
<text x="244.6" y="46.6">VOLTERR</text>
<text x="14.9" y="84.8">6</text>
<text x="17" y="84.8">AUX_3V3_DIS</text>
<text x="107.7" y="91">3V3_ADJ</text>
<text x="144.4" y="94.6" transform="rotate(-90 144.4 94.6)">PWRLED_R</text>
<text x="216.2" y="114.1">VBAT_FB</text>
<text x="25.6" y="129.2">9</text>
<text x="27.7" y="129.2">nUSB_PWR</text>
<text x="127.8" y="131.9">VOLTERR</text>
<text x="171.7" y="135.5">R2_U32 R152</text>
<text x="97.6" y="160.4">VOLTERR</text>
<text x="113" y="163.9">R1_U31</text>
<text x="146.8" y="163.9">R2_U31</text>
</g>
<g font-size="1.3">
<text x="32.7" y="5.5">5</text>
<text x="86" y="5.5">4</text>
<text x="139.4" y="5.5">3</text>
<text x="192.7" y="5.5">2</text>
<text x="246" y="5.5">1</text>
<text x="4.7" y="28.2">D</text>
<text x="273.2" y="28.2">D</text>
<text x="4.7" y="70.4">C</text>
<text x="273.2" y="70.4">C</text>
<text x="4.7" y="112.7">B</text>
<text x="273.2" y="112.7">B</text>
<text x="4.7" y="154.9">A</text>
<text x="273.2" y="154.9">A</text>
<text x="32.7" y="176.2">5</text>
<text x="86" y="176.2">4</text>
<text x="139.4" y="176.2">3</text>
<text x="192.7" y="176.2">2</text>
<text x="246" y="176.2">1</text>
</g>
</svg>
